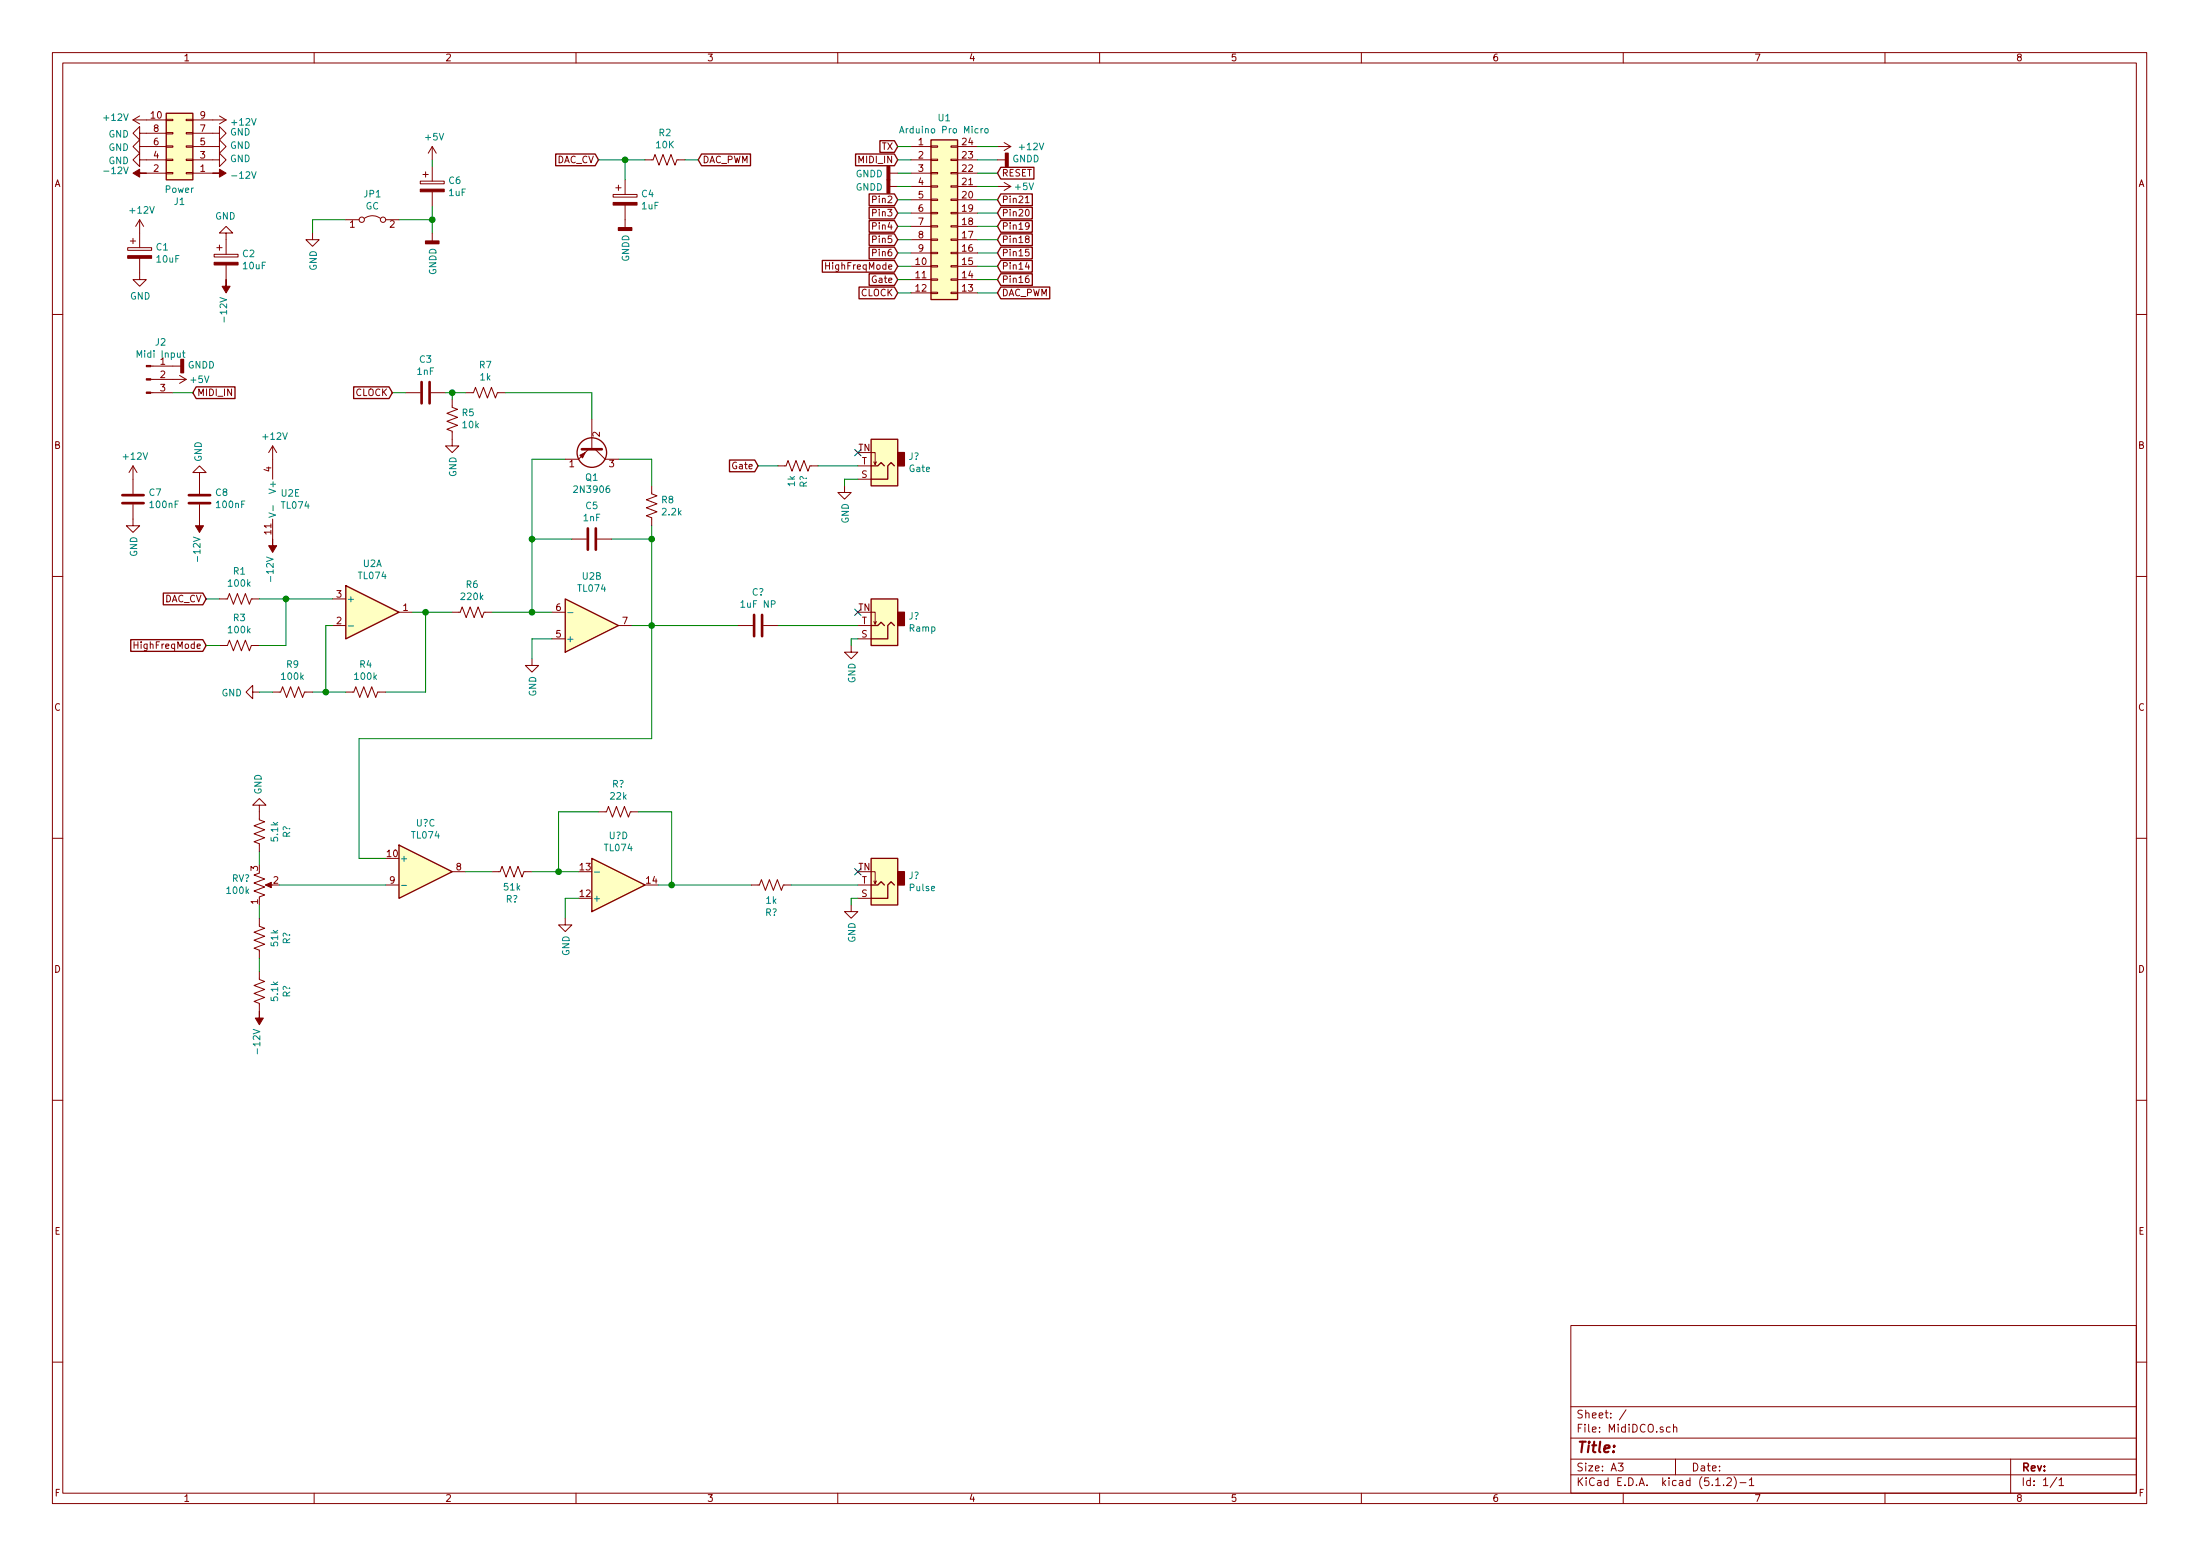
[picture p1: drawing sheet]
<svg xmlns="http://www.w3.org/2000/svg" width="420mm" height="297mm" viewBox="0 0 420 297" stroke-linecap="round" stroke-linejoin="round" font-family="sans-serif">
<g fill="none" stroke="#840000" stroke-width=".19">
<path d="M10 10h400v277h-400zM12 12h396v273.1h-396zM60 10v2M110 10v2M160 10v2M210 10v2M260 10v2M310 10v2M360 10v2M25.4 22.9h6.3M25.4 22.9l1.3 .8M26.7 25.4v-1.2l-1.3 1.2 1.3 1.3v-1.3h5"/>
<path d="M26.7 28v-1.3l-1.3 1.3 1.3 1.2v-1.2h5M26.7 30.5v-1.3l-1.3 1.3 1.3 1.3v-1.3h5M26.7 22.1l-1.3 .8M27.9 33.1h3.8M31.7 22.8h1.3v.2h-1.3zM31.7 25.3h1.3v.3h-1.3zM31.7 27.8h1.3v.3h-1.3zM31.7 30.4h1.3v.2h-1.3zM31.7 32.9h1.3v.3h-1.3zM35.6 22.8h1.2v.2h-1.2zM35.6 25.3h1.2v.3h-1.2zM35.6 27.8h1.2v.3h-1.2z"/>
<path d="M35.6 30.4h1.2v.2h-1.2zM35.6 32.9h1.2v.3h-1.2zM36.8 25.4h5.1v-1.2l1.3 1.2-1.3 1.3v-1.3M36.8 28h5.1v-1.3l1.3 1.3-1.3 1.2v-1.2M36.8 30.5h5.1v-1.3l1.3 1.3-1.3 1.3v-1.3M36.8 33.1h3.8M36.8 22.9h6.4M41.9 22.1l1.3 .8M43.2 22.9l-1.3 .8M80.3 34.6h4.5v.5h-4.5zM80.8 33.3h1M81.3 32.8v1"/>
<path d="M82.5 28v2.5M82.5 31.8v2.8M82.5 36.6v2.8M82.5 28l-.7 1.2M82.5 28l.8 1.2M117.1 37.1h4.6v.5h-4.6zM117.6 35.9h1M118.1 35.3v1.1M119.4 34.3v2.8M119.4 39.2v4.3M123.2 30.5h1.5l.4-1 .8 2 .7-2 .8 2 .7-2 .8 2 .4-1h1.5M169.9 33.1h1.5"/>
<path d="M169.9 35.6h1.5M174 33.1h3.8M174 30.5h3.8M174 28h3.8M174 38.1h3.8M174 35.6h3.8M177.8 38h1.3v.3h-1.3zM177.8 35.5h1.3v.2h-1.3zM177.8 32.9h1.3v.3h-1.3zM177.8 30.4h1.3v.2h-1.3zM177.8 27.8h1.3v.3h-1.3zM181.6 38h1.3v.3h-1.3z"/>
<path d="M181.6 35.5h1.3v.2h-1.3zM181.6 32.9h1.3v.3h-1.3zM181.6 30.4h1.3v.2h-1.3zM181.6 27.8h1.3v.3h-1.3zM182.9 33.1h3.8M182.9 30.5h3.8M182.9 28h3.8M182.9 38.1h3.8M182.9 35.6h3.8M190.5 30.5h1.5M190.5 28h2.5M190.5 35.6h2.5"/>
<path d="M191.8 34.8l1.2 .8M191.8 27.2l1.2 .8M193 35.6l-1.2 .8M193 28l-1.2 .7M195.8 37.8l.4-.4v1.3M195.8 38.7h.7M24.4 47.3h4.6v.5h-4.6zM24.9 46h1M25.4 45.5v1M26.7 49.3v4.1h1.2l-1.2 1.2-1.3-1.2h1.3M26.7 41.9v5.4M26.7 41.9l-.8 1.3"/>
<path d="M26.7 41.9l.7 1.3M40.9 48.6h4.6v.5h-4.6zM41.4 47.3h1M41.9 46.8v1M43.2 44.5h1.2l-1.2-1.3-1.3 1.3h1.3v4.1M43.2 50.6v2.8M59.7 44.5v1.3h1.3l-1.3 1.2-1.3-1.2h1.3M66 41.9h2.6M69.6 41.7l.1-.1a2.56 2.56 0 0 1 2.9 .1M73.7 41.9h2.5M82.5 44.5v1.5M157.7 50.1v1.3"/>
<path d="M157.7 50.7h.7M174 50.8h3.8M174 53.4h3.8M174 55.9h3.8M174 48.3h3.8M174 45.8h3.8M174 43.2h3.8M174 40.7h3.8M177.8 55.8h1.3v.2h-1.3zM177.8 53.2h1.3v.3h-1.3zM177.8 50.7h1.3v.3h-1.3zM177.8 48.2h1.3v.2h-1.3z"/>
<path d="M177.8 45.6h1.3v.3h-1.3zM177.8 43.1h1.3v.2h-1.3zM177.8 40.5h1.3v.3h-1.3zM181.6 55.8h1.3v.2h-1.3zM181.6 53.2h1.3v.3h-1.3zM181.6 50.7h1.3v.3h-1.3zM181.6 48.2h1.3v.2h-1.3zM181.6 45.6h1.3v.3h-1.3zM181.6 43.1h1.3v.2h-1.3zM181.6 40.5h1.3v.3h-1.3zM182.9 50.8h3.8M182.9 53.4h3.8"/>
<path d="M182.9 55.9h3.8M182.9 48.3h3.8M182.9 45.8h3.8M182.9 43.2h3.8M182.9 40.7h3.8M195.9 40.1l.2-.1a.69 .69 0 0 1 .5 .6 .69 .69 0 0 1-.5 .6l-.2-.1-.1-.3zM196.1 45.6l-.2-.1v-.3l.2-.2 .3 .1 .1 .4-.6 .2-.1 .1v.3l.3 .2h.3l.1-.2v-.4l-.2-.1M196.1 50.1l-.3 .9h.8M196.4 52.7h-.3a.87 .87 0 0 0 0 1.2l.4-.1v-.5l-.4-.2-.3 .3M196.4 50.6v.8M196.5 47.6h-.6l-.1 .6 .2-.1h.4l.1 .6-.2 .2-.5-.2M196.5 43.1l-.2 .2-.4-.1v-.6l.4-.1 .2 .3v.7l-.2 .2-.4 .1"/>
<path d="M10 60h2M28.8 75h4.2M28.8 72.4h6.8M28.8 69.9h5.7M34.3 71.7l1.3 .7M35.6 72.4l-1.3 .8M77.5 75h2.8M82.3 75h2.8M86.4 76.2v1.6l1 .3-2.1 .8 2.1 .8-2.1 .7 2.1 .8-2.1 .8 1.1 .3v2.8h1.2l-1.2 1.3-1.3-1.3h1.3M88.9 75h1.5l.4-1 .8 2 .7-2 .8 2 .8-2 .7 2 .4-1h1.5M408 60h2M25.4 96.3v4.1h1.3l-1.3 1.2-1.3-1.2h1.3"/>
<path d="M25.4 88.9v5.4M25.4 88.9l-.8 1.3M25.4 88.9l.8 1.3M38.1 90.2h1.3l-1.3-1.3-1.3 1.3h1.3v4.1M38.1 96.3v2.8M52.1 85.1v6.4M52.1 99.1v3.8M52.1 85.1l-.8 1.3M52.1 85.1l.7 1.3M112.4 85.8l-1.9 1.9h-2.6M113 80v5.8M113.7 85.8l1.9 1.9h2.5"/>
<path d="M124.5 92.7v1.6l1 .4-2.1 .7 2.1 .8-2.1 .7 2.1 .8-2.1 .8 1.1 .3v1.6M148.6 88.9h1.5l.4-1 .8 2.1 .7-2.1 .8 2.1 .7-2.1 .8 2.1 .4-1.1h1.5M161.3 92.7v1.3h1.3l-1.3 1.3-1.3-1.3h1.3M163.8 91.5h2.6M163.8 88.9h2.6M166.4 86.4h.7v2.3l.3-.5M166.9 88.2l.2 .5M10 110h2M41.9 114.3h1.5l.4-1 .8 2.1 .7-2.1 .8 2.1 .8-2.1 .7 2.1 .4-1.1h1.5M63.5 119.4h2.5M63.5 114.3h2.5M76.2 116.9h2.5"/>
<path d="M86.4 116.9h1.5l.4-1 .7 2 .8-2 .8 2 .7-2 .8 2 .4-1h1.5M105.4 116.9h2.5M109.2 102.9h2.8M114 102.9h2.8M118.1 119.4h2.5M141 119.4h2.8M145.8 119.4h2.8M163.8 119.4h2.6M166.4 116.9h.7v2.3l.3-.5M166.9 118.7l.2 .5M408 110h2M25.6 122.5v1.3"/>
<path d="M25.6 123.1h.7M41.9 123.2h1.5l.4-1 .8 2 .7-2 .8 2 .8-2 .7 2 .4-1h1.5M48.3 132.1v-1.3l-1.3 1.3 1.3 1.3v-1.3h1.2M52.1 132.1h1.5l.4-1 .7 2 .8-2 .8 2 .7-2 .8 2 .4-1h1.5M66 132.1h1.6l.3-1 .8 2 .8-2 .7 2 .8-2 .8 2 .3-1h1.6M101.6 125.8v1.2h1.3l-1.3 1.3-1.3-1.3h1.3M105.4 122h2.5M162.6 123.2v1.3h1.2l-1.2 1.3-1.3-1.3h1.3M163.8 122h2.6M49.5 153.7h1.3l-1.3-1.3-1.2 1.3h1.2v2.8l1 .4-2 .7 2 .8-2 .8 2 .7-2 .8 1 .4v1.5M114.3 155h1.5l.4-1 .8 2 .7-2 .8 2 .8-2 .7 2 .4-1h1.5M10 160h2"/>
<path d="M49.5 166.7l-1 .3 2 .8-2 .8 2 .7-2 .8 2 .8-1 .3v.3M49.5 175.3v1.5l1 .4-2 .8 2 .7-2 .8 2 .7-2 .8 1 .4v1.5M51.1 168.9h1M73.7 168.9h2.5M86.4 166.4h2.5M94 166.4h1.5l.4-1 .7 2 .8-2 .8 2 .7-2 .8 2 .4-1h1.5M107.9 175.3v1.3h1.3l-1.3 1.2-1.2-1.2h1.2M143.5 168.9h1.5l.4-1 .8 2.1 .7-2.1 .8 2.1 .8-2.1 .7 2.1 .4-1.1h1.5M162.6 172.8v1.2h1.2l-1.2 1.3-1.3-1.3h1.3M163.8 168.9h2.6M163.8 171.5h2.6M166.4 166.4h.7v2.3l.3-.5"/>
<path d="M166.9 168.2l.2 .5M408 160h2M49.5 185.5v1.5l1 .4-2 .7 2 .8-2 .7 2 .8-2 .8 1 .4v1.5M10 210h2M408 210h2M300 253h108v32.1h-108zM10 260h2M300 278.5h108M300 274.5h108M300 268.5h108M309 279.3h1l-.5 .6 .4 .1v.7l-.2 .1-.7-.1M310.5 269.1l-1.2 2"/>
<path d="M319 272.5l-.5-.1-.2 .3v.6l.2 .1 .5-.1M319.6 272.5l.2-.1 .4 .1v.9M319.6 271.9v1.5M320 278.5v3M384 278.5v6.6M408 260h2M60 285.1v1.9M110 285.1v1.9M160 285.1v1.9M210 285.1v1.9M260 285.1v1.9M300 281.5h108"/>
<path d="M310 285.1v1.9M327.7 283.6h.8M329.2 283.5v.1M329.8 282.3l.6-.2 .2 .2 .1 .2-1 1.1h1M331.2 281.9a1.71 1.71 0 0 1 0 2.3M332.3 283h1.2M334.1 282.5l.4-.4v1.5M334.1 283.6h.8M360 285.1v1.9M392.8 282l-1.3 2M393.2 282.5l.5-.4v1.5M393.2 283.6h.9"/>
<circle cx="69.1" cy="41.9" r=".51"/>
<circle cx="73.2" cy="41.9" r=".51"/>
</g>
<g fill="#ffffc2" stroke="#ffffc2" stroke-width=".19">
<path d="M31.7 21.6h5.1v12.7h-5.1z"/>
<path d="M177.8 26.7h5.1v30.5h-5.1z"/>
<path d="M66 111.8l10.2 5.1-10.2 5.1z"/>
<path d="M107.9 114.3l10.2 5.1-10.2 5.1z"/>
<path d="M76.2 161.3l10.2 5.1-10.2 5.1z"/>
<path d="M113 163.9l10.2 5-10.2 5.1z"/>
<path d="M166.4 114.3h5v8.9h-5z"/>
<path d="M166.4 163.9h5v8.9h-5z"/>
<path d="M166.4 83.9h5v8.8h-5z"/>
</g>
<g fill="none" stroke="#840000" stroke-width=".25">
<path d="M31.7 21.6h5.1v12.7h-5.1zM106.1 29.4h7.6l.6 1.1-.6 1.1h-7.6zM134 29.4h9.3v2.2h-9.3l-.7-1.1zM163.4 29.4h7.4l.6 1.1-.6 1.1h-7.4zM166 37h4.8l.6 1.1-.6 1.2h-4.8zM166 39.6h4.8l.6 1.1-.6 1.1h-4.8zM168 26.9h2.8l.6 1.1-.6 1.1h-2.8zM177.8 26.7h5.1v30.5h-5.1zM191.1 39.6h6.1v2.2h-6.1l-.6-1.1zM191.1 37h6.1v2.3h-6.1l-.6-1.2zM191.1 31.9h6.4v2.3h-6.4l-.6-1.1zM157 49.7h13.8l.6 1.1-.6 1.2h-13.8z"/>
<path d="M164.1 54.8h6.7l.6 1.1-.6 1.1h-6.7zM166 42.1h4.8l.6 1.1-.6 1.1h-4.8zM166 52.3h4.8l.6 1.1-.6 1.1h-4.8zM166 47.2h4.8l.6 1.1-.6 1.1h-4.8zM166 44.6h4.8l.6 1.2-.6 1.1h-4.8zM191.1 52.3h6.1v2.2h-6.1l-.6-1.1zM191.1 49.7h6.1v2.3h-6.1l-.6-1.2zM191.1 47.2h6.1v2.2h-6.1l-.6-1.1zM191.1 44.6h6.1v2.3h-6.1l-.6-1.1zM191.1 42.1h6.1v2.2h-6.1l-.6-1.1zM191.1 54.8h9.4v2.2h-9.4l-.6-1.1zM37.5 73.8h7.4v2.3h-7.4l-.7-1.1z"/>
<path d="M67.5 73.8h6.8l.6 1.2-.6 1.1h-6.8zM139.3 87.8h4.8l.7 1.1-.7 1.2h-4.8zM166.4 83.9h5v8.8h-5zM166.4 88.9h1.2l.7-.6 .6 .6M170.8 88.9l-.6-.6-.7 .6v2.6h-3.1M31.2 113.2h7.5l.7 1.1-.7 1.2h-7.5zM66 111.8l10.2 5.1-10.2 5.1zM107.9 114.3l10.2 5.1-10.2 5.1zM166.4 114.3h5v8.9h-5zM166.4 119.4h1.2l.7-.6 .6 .6M170.8 119.4l-.6-.6-.7 .6v2.6h-3.1M25 122.1h13.7l.7 1.1-.7 1.1h-13.7z"/>
<path d="M76.2 161.3l10.2 5.1-10.2 5.1zM113 163.9l10.2 5-10.2 5.1zM166.4 163.9h5v8.9h-5zM166.4 168.9h1.2l.7-.6 .6 .6M170.8 168.9l-.6-.6-.7 .6v2.6h-3.1"/>
<circle cx="113" cy="86.4" r="2.82"/>
</g>
<g fill="#840000" stroke="#840000" stroke-width=".19">
<path d="M40.6 33.1h1.3v-.8l1.3 .8-1.3 .7v-.7z"/>
<path d="M25.4 33.1l1.3-.8v.8h1.2h-1.2v.7z"/>
<path d="M24.4 48.8h4.6v.5h-4.6z"/>
<path d="M40.9 50.1h4.6v.5h-4.6z"/>
<path d="M117.1 38.6h4.6v.6h-4.6z"/>
<path d="M80.3 36.1h4.5v.5h-4.5z"/>
<path d="M43.2 53.4v1.2h.7l-.7 1.3-.8-1.3h.8z"/>
<path d="M27.9 74.8h.9v.3h-.9z"/>
<path d="M27.9 72.3h.9v.3h-.9z"/>
<path d="M27.9 69.8h.9v.2h-.9z"/>
<path d="M38.1 99.1v1.3h.8l-.8 1.2-.8-1.2h.8z"/>
<path d="M52.1 102.9v1.3h.7l-.7 1.2-.8-1.2h.8z"/>
<path d="M110.7 86.9l1.1-.5-.5 1z"/>
<path d="M50.7 168.9l1.1-.5v1.1z"/>
<path d="M49.5 193.1v1.2h.8l-.8 1.3-.7-1.3h.7z"/>
</g>
<g fill="none" stroke="#008400" stroke-width=".19">
<path d="M82.5 30.5v1.3M82.5 39.4v5.1M114.3 30.5h8.9M119.4 30.5v3.8M130.8 30.5h2.5M171.4 30.5h2.6M171.4 28h2.6M171.4 35.6h2.6M171.4 33.1h2.6M171.4 38.1h2.6M186.7 30.5h3.8M186.7 28h3.8"/>
<path d="M186.7 35.6h3.8M186.7 33.1h3.8M186.7 38.1h3.8M66 41.9h-6.3v2.6M76.2 41.9h6.3M171.4 40.7h2.6M171.4 43.2h2.6M171.4 45.8h2.6M171.4 48.3h2.6M171.4 50.8h2.6M171.4 55.9h2.6M171.4 53.4h2.6"/>
<path d="M186.7 40.7h3.8M186.7 43.2h3.8M186.7 45.8h3.8M186.7 48.3h3.8M186.7 50.8h3.8M186.7 55.9h3.8M186.7 53.4h3.8M33 75h3.8M74.9 75h2.6M85.1 75h3.8M86.4 75v1.2M96.5 75h16.5v5"/>
<path d="M107.9 87.7h-6.3v29.2M118.1 87.7h6.4v5M144.8 88.9h3.8M156.2 88.9h7.6M163.8 91.5h-2.5v1.2M39.4 114.3h2.5M49.5 114.3h14M54.6 114.3v8.9h-5.1M63.5 119.4h-1.3v12.7M78.7 116.9h7.7M81.3 116.9v15.2h-7.6M94 116.9h11.4"/>
<path d="M101.6 102.9h7.6M116.8 102.9h7.7M120.6 119.4h20.4M124.5 100.4v40.6h-55.9v22.9h5.1M148.6 119.4h15.2M39.4 123.2h2.5M49.5 132.1h2.6M59.7 132.1h6.3M105.4 122h-3.8v3.8M163.8 122h-1.2v1.2M114.3 155h-7.6v11.4M121.9 155h6.4v13.9"/>
<path d="M49.5 162.6v2.5M49.5 172.8v2.5M53.3 168.9h20.4M88.9 166.4h5.1M101.6 166.4h8.9M110.5 171.5h-2.6v3.8M125.7 168.9h17.8M151.1 168.9h12.7M163.8 171.5h-1.2v1.3M49.5 182.9v2.6"/>
</g>
<g fill="#008400" stroke="#008400" stroke-width=".25">
<circle cx="119.4" cy="30.5" r=".51"/>
<circle cx="82.5" cy="41.9" r=".51"/>
<circle cx="86.4" cy="75" r=".51"/>
<circle cx="101.6" cy="102.9" r=".51"/>
<circle cx="124.5" cy="102.9" r=".51"/>
<circle cx="101.6" cy="116.9" r=".51"/>
<circle cx="54.6" cy="114.3" r=".51"/>
<circle cx="81.3" cy="116.9" r=".51"/>
<circle cx="62.2" cy="132.1" r=".51"/>
<circle cx="124.5" cy="119.4" r=".51"/>
<circle cx="106.7" cy="166.4" r=".51"/>
<circle cx="128.3" cy="168.9" r=".51"/>
</g>
<g fill="#840000" stroke="#840000" stroke-width=".25">
<path d="M118.1 43.5h2.5v.5h-2.5z"/>
<path d="M81.3 46h2.5v.5h-2.5z"/>
<path d="M169.4 31.8h.5v2.5h-.5z"/>
<path d="M169.4 34.3h.5v2.6h-.5z"/>
<path d="M34.5 68.6h.6v2.6h-.6z"/>
<path d="M192 29.2h.5v2.6h-.5z"/>
<path d="M171.4 116.9h1.3v2.5h-1.3z"/>
<path d="M171.4 166.4h1.3v2.5h-1.3z"/>
<path d="M171.4 86.4h1.3v2.5h-1.3z"/>
</g>
<path d="M171.8 25.4l.4-1.3 .4 1.3M171.9 25h.6M187.7 24.5l-.3 .3M188.2 24.6l.3-.1 .2 .2-.1 .6-.3 .1-.2-.2zM34.8 67.4h.5M35 66.9v1.1l.3 .2M51.4 97.9l1.2 .4-1.2 .5M52.1 96.5v1M66.5 119.5h1M108.4 117h1M76.7 169h1M113.5 166.5h1" fill="none" stroke="#008484" stroke-width=".19"/>
<path d="M80.5 72.9v4.1M82 72.9v4.1M23.4 94.5h4M23.4 96h4M36.1 94.5h4M36.1 96h4M111.1 85.8h3.8M112.3 100.9v4M113.8 100.9v4M144 117.4v4M145.5 117.4v4" fill="none" stroke="#840000" stroke-width=".51"/>
<path d="M163.2 85.8l1.2 1.2M164.4 85.8l-1.2 1.2M163.2 116.3l1.2 1.2M164.4 116.3l-1.2 1.2M163.2 165.8l1.2 1.2M164.4 165.8l-1.2 1.2" fill="none" stroke="#000084" stroke-width=".19"/>
<text font-size="2.8" fill="#840000" x="301" y="277.3">Title:</text>
<g font-size="2.1" fill="#840000">
<text x="301" y="273.5">File: MidiDCO.sch</text>
<text x="301" y="270.8">Sheet: /</text>
<text x="301" y="280.9">Size: A3</text>
<text x="323" y="280.9">Date:</text>
<text x="386" y="280.9">Rev:</text>
<text x="301" y="283.7">KiCad E.D.A. kicad (5.1.2)-1</text>
<text x="386" y="283.7">Id: 1/1</text>
</g>
<g font-size="1.8" fill="#840000">
<text x="35" y="11.7">1</text>
<text x="85" y="11.7">2</text>
<text x="135" y="11.7">3</text>
<text x="185" y="11.7">4</text>
<text x="235" y="11.7">5</text>
<text x="285" y="11.7">6</text>
<text x="335" y="11.7">7</text>
<text x="385" y="11.7">8</text>
<text x="28.9" y="22.6">10</text>
<text x="38.3" y="22.6">9</text>
<text x="29.4" y="27.7">6</text>
<text x="29.4" y="25.2">8</text>
<text x="38.3" y="27.7">5</text>
<text x="38.3" y="25.2">7</text>
<text x="168.4" y="28.6">TX</text>
<text x="175.4" y="27.7">1</text>
<text x="183.8" y="27.7">24</text>
<text x="10.4" y="35.7">A</text>
<text x="29.4" y="32.8">2</text>
<text x="29.4" y="30.3">4</text>
<text x="38.3" y="32.8">1</text>
<text x="38.3" y="30.3">3</text>
<text x="106.2" y="31.2">DAC_CV</text>
<text x="134.1" y="31.2">DAC_PWM</text>
<text x="164.2" y="31.2">MIDI_IN</text>
<text x="175.4" y="30.3">2</text>
<text x="175.4" y="32.8">3</text>
<text x="175.4" y="35.3">4</text>
<text x="183.8" y="35.3">21</text>
<text x="183.8" y="32.8">22</text>
<text x="183.8" y="30.3">23</text>
<text x="191.3" y="33.7">RESET</text>
<text x="408.4" y="35.7">A</text>
<text x="166.9" y="38.8">Pin2</text>
<text x="166.9" y="41.3">Pin3</text>
<text x="175.4" y="37.9">5</text>
<text x="175.4" y="40.4">6</text>
<text x="183.8" y="40.4">19</text>
<text x="183.8" y="37.9">20</text>
<text x="191.3" y="41.3">Pin20</text>
<text x="191.3" y="38.8">Pin21</text>
<text x="66.8" y="43.5">1</text>
<text x="74.4" y="43.5">2</text>
<text x="166.9" y="43.9">Pin4</text>
<text x="166.9" y="46.4">Pin5</text>
<text x="175.4" y="43">7</text>
<text x="175.4" y="45.5">8</text>
<text x="183.8" y="45.5">17</text>
<text x="183.8" y="43">18</text>
<text x="191.3" y="46.4">Pin18</text>
<text x="191.3" y="43.9">Pin19</text>
<text x="158.3" y="51.5">HighFreqMode</text>
<text x="166.9" y="48.9">Pin6</text>
<text x="174.9" y="50.6">10</text>
<text x="174.9" y="53.1">11</text>
<text x="175.4" y="48">9</text>
<text x="183.8" y="53.1">14</text>
<text x="183.8" y="50.6">15</text>
<text x="183.8" y="48">16</text>
<text x="191.3" y="51.5">Pin14</text>
<text x="191.3" y="48.9">Pin15</text>
<text x="164.4" y="56.6">CLOCK</text>
<text x="166.7" y="54">Gate</text>
<text x="174.9" y="55.7">12</text>
<text x="183.8" y="55.7">13</text>
<text x="191.3" y="54">Pin16</text>
<text x="191.3" y="56.6">DAC_PWM</text>
<text x="30.6" y="69.6">1</text>
<text x="30.6" y="72.2">2</text>
<text x="30.6" y="74.7">3</text>
<text x="37.6" y="75.6">MIDI_IN</text>
<text x="67.8" y="75.6">CLOCK</text>
<text x="114.6" y="83.4" transform="rotate(-90 114.6 83.4)">2</text>
<text x="10.4" y="85.7">B</text>
<text x="108.7" y="89.2">1</text>
<text x="116.4" y="89.2">3</text>
<text x="140.1" y="89.6">Gate</text>
<text x="163.9" y="86.1">TN</text>
<text x="164.6" y="88.7">T</text>
<text x="408.4" y="85.7">B</text>
<text x="51.8" y="90.1" transform="rotate(-90 51.8 90.1)">4</text>
<text x="164.5" y="91.2">S</text>
<text x="51.8" y="102" transform="rotate(-90 51.8 102)">11</text>
<text x="31.3" y="115">DAC_CV</text>
<text x="64.3" y="119.2">2</text>
<text x="64.3" y="114.1">3</text>
<text x="77" y="116.6">1</text>
<text x="106.2" y="116.6">6</text>
<text x="118.9" y="119.2">7</text>
<text x="163.9" y="116.6">TN</text>
<text x="164.6" y="119.2">T</text>
<text x="26.2" y="123.9">HighFreqMode</text>
<text x="106.2" y="121.7">5</text>
<text x="164.5" y="121.7">S</text>
<text x="10.4" y="135.7">C</text>
<text x="408.4" y="135.7">C</text>
<text x="49.3" y="166.3" transform="rotate(-90 49.3 166.3)">3</text>
<text x="74" y="163.6">10</text>
<text x="87.1" y="166.2">8</text>
<text x="110.8" y="166.2">13</text>
<text x="163.9" y="166.2">TN</text>
<text x="49.3" y="172.6" transform="rotate(-90 49.3 172.6)">1</text>
<text x="52.2" y="168.7">2</text>
<text x="74.4" y="168.7">9</text>
<text x="110.8" y="171.2">12</text>
<text x="123.5" y="168.7">14</text>
<text x="164.5" y="171.2">S</text>
<text x="164.6" y="168.7">T</text>
<text x="10.4" y="185.7">D</text>
<text x="408.4" y="185.7">D</text>
<text x="10.4" y="235.7">E</text>
<text x="408.4" y="235.7">E</text>
<text x="10.5" y="285.7">F</text>
<text x="35" y="286.7">1</text>
<text x="85" y="286.7">2</text>
<text x="135" y="286.7">3</text>
<text x="185" y="286.7">4</text>
<text x="235" y="286.7">5</text>
<text x="285" y="286.7">6</text>
<text x="335" y="286.7">7</text>
<text x="385" y="286.7">8</text>
<text x="408.5" y="285.7">F</text>
</g>
<g font-size="1.8" fill="#008484">
<text x="20" y="23.1">+12V</text>
<text x="44.4" y="24">+12V</text>
<text x="179.2" y="23.2">U1</text>
<text x="20.7" y="26.2">GND</text>
<text x="20.7" y="28.8">GND</text>
<text x="43.9" y="25.9">GND</text>
<text x="43.9" y="28.4">GND</text>
<text x="81.3" y="26.8">+5V</text>
<text x="125.4" y="28.3">10K</text>
<text x="125.9" y="26">R2</text>
<text x="172.6" y="25.5">Arduino Pro Micro</text>
<text x="194.8" y="28.7">+12V</text>
<text x="20.2" y="33.2">-12V</text>
<text x="20.7" y="31.3">GND</text>
<text x="43.9" y="30.9">GND</text>
<text x="44.7" y="34.1">-12V</text>
<text x="85.8" y="35.1">C6</text>
<text x="163.4" y="33.8">GNDD</text>
<text x="193.3" y="31">GNDD</text>
<text x="25" y="40.8">+12V</text>
<text x="31.6" y="36.8">Power</text>
<text x="33.3" y="39.1">J1</text>
<text x="41.1" y="41.9">GND</text>
<text x="69.5" y="37.7">JP1</text>
<text x="69.8" y="40">GC</text>
<text x="85.8" y="37.4">1uF</text>
<text x="122.6" y="37.7">C4</text>
<text x="122.6" y="40">1uF</text>
<text x="163.4" y="36.4">GNDD</text>
<text x="194" y="36.3">+5V</text>
<text x="29.9" y="47.8">C1</text>
<text x="30" y="50.1">10uF</text>
<text x="46.4" y="49.1">C2</text>
<text x="46.5" y="51.4">10uF</text>
<text x="60.5" y="51.7" transform="rotate(-90 60.5 51.7)">GND</text>
<text x="83.3" y="52.5" transform="rotate(-90 83.3 52.5)">GNDD</text>
<text x="120.2" y="50" transform="rotate(-90 120.2 50)">GNDD</text>
<text x="24.8" y="57.2">GND</text>
<text x="29.7" y="66">J2</text>
<text x="43.4" y="61.1" transform="rotate(-90 43.4 61.1)">-12V</text>
<text x="26.5" y="68.3">Midi Input</text>
<text x="35.9" y="70.3">GNDD</text>
<text x="79.7" y="71.6">1nF</text>
<text x="80.2" y="69.3">C3</text>
<text x="91.6" y="70.3">R7</text>
<text x="36.5" y="73.1">+5V</text>
<text x="91.7" y="72.6">1k</text>
<text x="50.4" y="84">+12V</text>
<text x="88.3" y="79.4">R5</text>
<text x="88.4" y="81.7">10k</text>
<text x="23.7" y="87.8">+12V</text>
<text x="38.5" y="88.2" transform="rotate(-90 38.5 88.2)">GND</text>
<text x="173.6" y="87.8">J?</text>
<text x="28.5" y="94.7">C7</text>
<text x="41.2" y="94.7">C8</text>
<text x="52.7" y="93.8" transform="rotate(-90 52.7 93.8)">V+</text>
<text x="53.7" y="94.8">U2E</text>
<text x="87.2" y="91.1" transform="rotate(-90 87.2 91.1)">GND</text>
<text x="109.9" y="94.1">2N3906</text>
<text x="111.9" y="91.8">Q1</text>
<text x="151.8" y="92.8" transform="rotate(-90 151.8 92.8)">1k</text>
<text x="154.1" y="93.1" transform="rotate(-90 154.1 93.1)">R?</text>
<text x="173.7" y="90.1">Gate</text>
<text x="28.8" y="97">100nF</text>
<text x="41.5" y="97">100nF</text>
<text x="53.9" y="97.1">TL074</text>
<text x="111.5" y="99.5">1nF</text>
<text x="111.9" y="97.2">C5</text>
<text x="126.4" y="96.1">R8</text>
<text x="126.6" y="98.4">2.2k</text>
<text x="162.1" y="100" transform="rotate(-90 162.1 100)">GND</text>
<text x="26.2" y="106.3" transform="rotate(-90 26.2 106.3)">GND</text>
<text x="38.3" y="106.8" transform="rotate(-90 38.3 106.8)">-12V</text>
<text x="43.7" y="112">100k</text>
<text x="44.6" y="109.7">R1</text>
<text x="52.2" y="110.6" transform="rotate(-90 52.2 110.6)">-12V</text>
<text x="68.6" y="110.6">TL074</text>
<text x="69.4" y="108.2">U2A</text>
<text x="89.1" y="112.2">R6</text>
<text x="110.5" y="113">TL074</text>
<text x="111.3" y="110.7">U2B</text>
<text x="143.6" y="113.7">C?</text>
<text x="44.6" y="118.6">R3</text>
<text x="66.2" y="115">+</text>
<text x="88.2" y="114.5">220k</text>
<text x="141.7" y="116">1uF NP</text>
<text x="173.6" y="118.3">J?</text>
<text x="43.7" y="120.9">100k</text>
<text x="108.1" y="122.6">+</text>
<text x="173.7" y="120.6">Ramp</text>
<text x="53.9" y="129.8">100k</text>
<text x="54.8" y="127.5">R9</text>
<text x="67.9" y="129.8">100k</text>
<text x="68.7" y="127.5">R4</text>
<text x="163.4" y="130.4" transform="rotate(-90 163.4 130.4)">GND</text>
<text x="42.3" y="132.9">GND</text>
<text x="102.4" y="133" transform="rotate(-90 102.4 133)">GND</text>
<text x="50" y="151.7" transform="rotate(-90 50 151.7)">GND</text>
<text x="116.6" y="152.6">22k</text>
<text x="116.9" y="150.3">R?</text>
<text x="53.1" y="160.5" transform="rotate(-90 53.1 160.5)">5.1k</text>
<text x="55.4" y="159.9" transform="rotate(-90 55.4 159.9)">R?</text>
<text x="78.7" y="160.1">TL074</text>
<text x="79.5" y="157.8">U?C</text>
<text x="116.3" y="160.2">U?D</text>
<text x="76.3" y="164.5">+</text>
<text x="115.6" y="162.5">TL074</text>
<text x="173.6" y="167.8">J?</text>
<text x="43.5" y="170.6">100k</text>
<text x="44.3" y="168.3">RV?</text>
<text x="96.3" y="170">51k</text>
<text x="96.6" y="172.3">R?</text>
<text x="113.2" y="172.1">+</text>
<text x="146.4" y="172.5">1k</text>
<text x="173.8" y="170.1">Pulse</text>
<text x="146.2" y="174.8">R?</text>
<text x="163.4" y="180" transform="rotate(-90 163.4 180)">GND</text>
<text x="53.1" y="180.6" transform="rotate(-90 53.1 180.6)">51k</text>
<text x="55.4" y="180.2" transform="rotate(-90 55.4 180.2)">R?</text>
<text x="108.8" y="182.5" transform="rotate(-90 108.8 182.5)">GND</text>
<text x="53.1" y="191" transform="rotate(-90 53.1 191)">5.1k</text>
<text x="55.4" y="190.4" transform="rotate(-90 55.4 190.4)">R?</text>
<text x="49.7" y="200.8" transform="rotate(-90 49.7 200.8)">-12V</text>
</g>
</svg>
